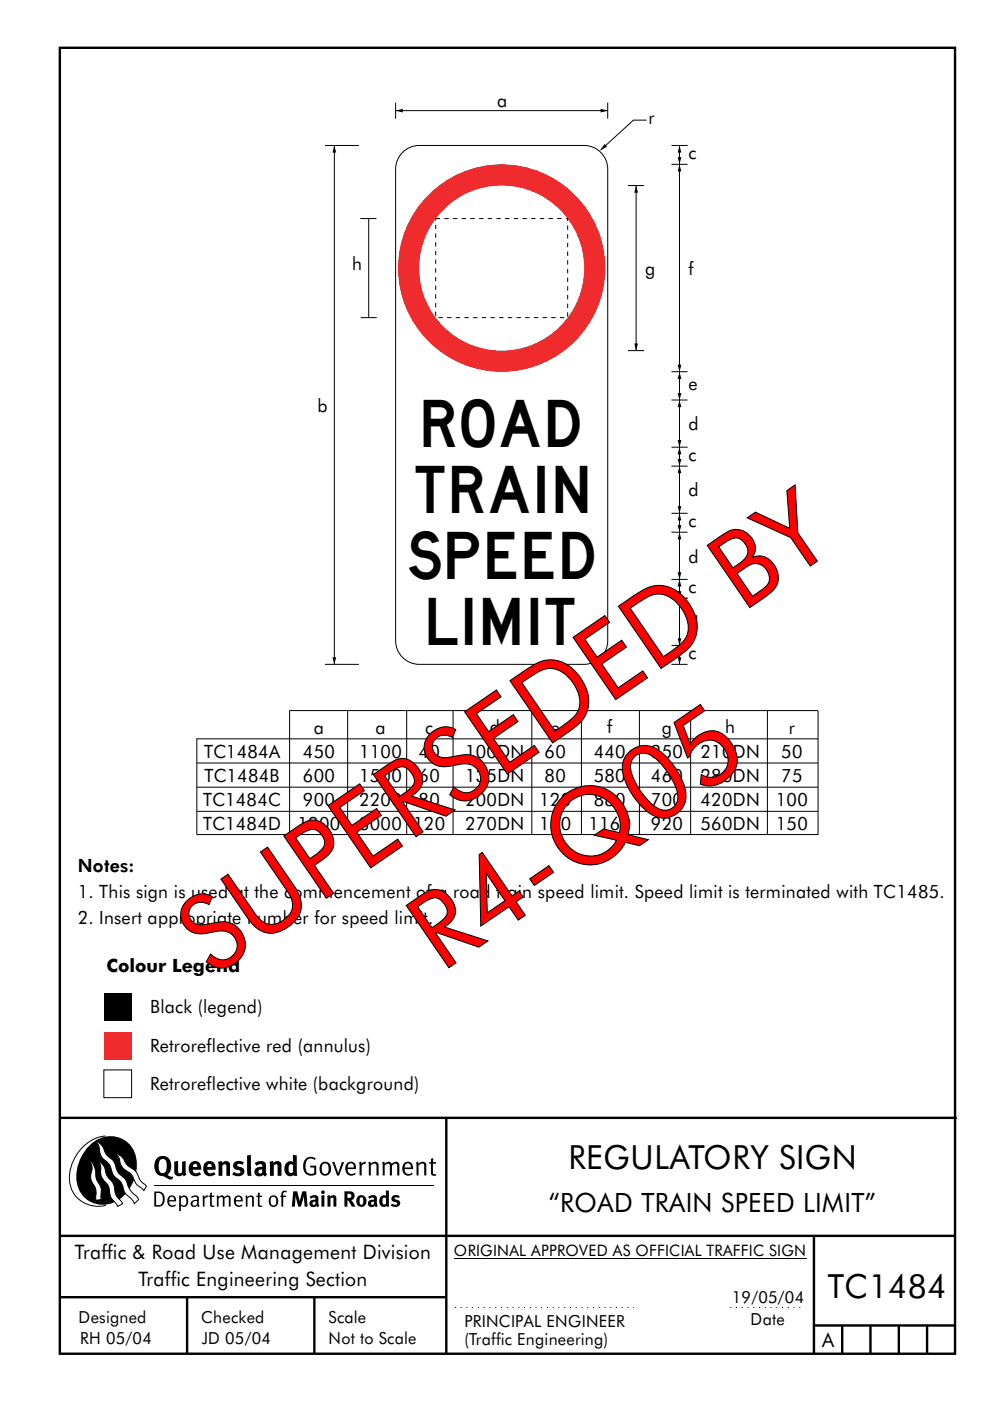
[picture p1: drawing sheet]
<svg xmlns="http://www.w3.org/2000/svg" width="210mm" height="297mm" viewBox="0 0 210 297" stroke-linecap="round" stroke-linejoin="round" font-family="sans-serif">
<g fill="none" stroke="#000" stroke-width=".51">
<path d="M12.7 10.1h189.9v276.9h-189.9zM12.7 237h190.3M94.7 236.9v50.1M12.7 262h190M12.7 275h82M39.7 275v12M66.7 275v12M172.7 262v25M172.7 281h30M178.7 281v6M184.7 281v6M190.7 281v6"/>
<path d="M196.7 281v6"/>
</g>
<path d="M22.4 240.9a9 9 0 0 0-7.4 10.8 6.2 6.2 0 0 0 7.5 3.9M32.7 251.4h59.4M96.3 266.7h74.7" fill="none" stroke="#000" stroke-width=".21"/>
<g fill="#000">
<path d="M19.1 242.7a5.7 5.7 0 0 1 6.5-1.4 5.7 5.7 0 0 1 3.4 5.7 8.6 8.6 0 0 1-6.2 8.4 5.7 5.7 0 0 1-6.5-7.1 9.9 9.9 0 0 1 2.8-5.6z" fill-rule="evenodd"/>
<path d="M37 246.3l.8-.2v2a.46 .46 0 0 0 .2 .7 .46 .46 0 0 0 .6-.3v-2.2l.8-.1v2.3l.2 .6-.6 .3-.2-.3a1.03 1.03 0 0 1-1.2 .2 1.03 1.03 0 0 1-.6-1z" fill-rule="evenodd"/>
<path d="M40.4 246.6a1.64 1.64 0 0 0 0 2.3 1.64 1.64 0 0 0 2.3 .1l-.4-.5a.78 .78 0 0 1-.9 .3 .78 .78 0 0 1-.5-.8h1.8a1.37 1.37 0 0 0-.6-1.6 1.37 1.37 0 0 0-1.7 .2zM41 246.9a.48 .48 0 0 1 .7-.1 .48 .48 0 0 1 .2 .6h-1z" fill-rule="evenodd"/>
<path d="M43.5 246.6a1.65 1.65 0 0 0-.2 2 1.65 1.65 0 0 0 1.9 .7l.5-.3-.3-.5a.78 .78 0 0 1-.9 .3 .78 .78 0 0 1-.5-.8h1.8a1.37 1.37 0 0 0-.6-1.6 1.37 1.37 0 0 0-1.7 .2zM44.1 246.9a.48 .48 0 0 1 .6-.1 .48 .48 0 0 1 .2 .6h-.9z" fill-rule="evenodd"/>
<path d="M46.3 246.4l.7-.3 .1 .4a.95 .95 0 0 1 1-.3 .95 .95 0 0 1 .7 .9v2.2h-.8v-2.3l-.3-.2-.5 .3v2.2h-.8z" fill-rule="evenodd"/>
<path d="M49.7 246.5a1.73 1.73 0 0 1 2-.1l-.2 .6-.6-.2a.42 .42 0 0 0-.6 .3l.2 .2a1.23 1.23 0 0 1 1.4 1 1.47 1.47 0 0 1-2.3 .9l-.3-.1 .3-.6 .7 .3a.47 .47 0 0 0 .7-.3 .87 .87 0 0 0-1-.6l-.4-.2-.1-.4z" fill-rule="evenodd"/>
<path d="M52.4 245l.8-.2 .2 4.5h-.8l-.1-.2z" fill-rule="evenodd"/>
<path d="M54.1 246.6l.3 .6 .3-.2a.62 .62 0 0 1 .9 0v.4a1.21 1.21 0 0 0-1.3 .3 1.21 1.21 0 0 0-.2 1.4 1.19 1.19 0 0 0 1.7 0l.5 .3 .4-.4-.3-.4v-1.3a.96 .96 0 0 0-1.3-1.1zM55 248.1l.6-.1v.6a.43 .43 0 0 1-.6 .1 .43 .43 0 0 1 0-.6z" fill-rule="evenodd"/>
<path d="M57.2 246.4l.7-.3 .1 .4a.95 .95 0 0 1 1-.3 .95 .95 0 0 1 .7 .9v2.2h-.8v-2.3l-.3-.2-.5 .3v2.2h-.8z" fill-rule="evenodd"/>
<path d="M62.2 244.8v1.6a1.29 1.29 0 0 0-1.4 .1 1.29 1.29 0 0 0-.5 1.3 1.24 1.24 0 0 0 .5 1.4 1.24 1.24 0 0 0 1.5-.1l.1 .2h.7l-.1-4.3zM61.5 246.9h.4l.3 .1v1.5l-.3 .2a.48 .48 0 0 1-.6-.5 1.52 1.52 0 0 1 .2-1.3z" fill-rule="evenodd"/>
<path d="M64.9 245.6a1.61 1.61 0 0 1 2.1 .1l-.2 .2a1.17 1.17 0 0 0-1.4-.1 1.17 1.17 0 0 0-.6 1.2 1.42 1.42 0 0 0 1.2 1.9l.7-.2v-1.2h-.8l-.1-.4h1.3v1.9a1.82 1.82 0 0 1-2.2-.1 1.82 1.82 0 0 1-.6-2.1l.2-.7z" fill-rule="evenodd"/>
<path d="M68.2 246.6a1.77 1.77 0 0 0 .4 2.6 1.39 1.39 0 0 0 1.4-.5 1.39 1.39 0 0 0 .2-1.5 1.19 1.19 0 0 0-2-.6zM68.5 246.8a.83 .83 0 0 1 1 .1 .83 .83 0 0 1 .2 1 .75 .75 0 0 1-.6 1 .75 .75 0 0 1-.8-.8v-.9z" fill-rule="evenodd"/>
<path d="M70.5 246.4l.4-.1 .8 2.4 .8-2.3h.5l-1.1 2.8h-.4z" fill-rule="evenodd"/>
<path d="M73.6 246.7a1.74 1.74 0 0 0 .5 2.5h.9l.5-.3-.2-.3a.89 .89 0 0 1-1.1 .2 .89 .89 0 0 1-.4-.9h1.7a1.15 1.15 0 0 0-.4-1.4 1.15 1.15 0 0 0-1.5 .2zM74 246.9a.67 .67 0 0 1 .8-.1 .67 .67 0 0 1 .3 .7h-1.3z" fill-rule="evenodd"/>
<path d="M76.2 246.4l.4-.1 .1 .5 .5-.4 .5-.1-.2 .5a.61 .61 0 0 0-.8 .6v1.8h-.4z" fill-rule="evenodd"/>
<path d="M78.1 246.4l.5-.1 .1 .5a.89 .89 0 0 1 .9-.5 .89 .89 0 0 1 .7 .8v2.1h-.4v-2.1l-.1-.3-.3-.1-.8 .4v2.1h-.4z" fill-rule="evenodd"/>
<path d="M81.1 246.4l.4-.1 .1 .4a.83 .83 0 0 1 .8-.4 .83 .83 0 0 1 .7 .5 .86 .86 0 0 1 .9-.5 .86 .86 0 0 1 .7 .8v2.1h-.4l-.1-2.3a.5 .5 0 0 0-.8 0l-.2 .2v2.1h-.5v-2.2l-.4-.3-.7 .4v2.1h-.4z" fill-rule="evenodd"/>
<path d="M85.7 246.7a1.74 1.74 0 0 0 .5 2.5h.9l.5-.3-.2-.3a.89 .89 0 0 1-1.1 .2 .89 .89 0 0 1-.4-.9h1.7a1.15 1.15 0 0 0-.5-1.4 1.15 1.15 0 0 0-1.4 .2zM86 246.9a.67 .67 0 0 1 .9-.1 .67 .67 0 0 1 .3 .7h-1.3z" fill-rule="evenodd"/>
<path d="M88.3 246.4l.4-.1 .1 .5a.89 .89 0 0 1 .9-.5 .89 .89 0 0 1 .7 .8v2.1h-.4v-2.1l-.1-.3-.3-.1-.8 .4v2.1h-.4z" fill-rule="evenodd"/>
<path d="M91.5 245.7l.4-.2v.9h.7l-.2 .3h-.5v2.1l.1 .1h.5l.1 .3a.71 .71 0 0 1-1.2-.5v-2h-.3v-.3h.3z" fill-rule="evenodd"/>
</g>
<path d="M24.4 244.6a3.1 3.1 0 0 1 2.3 2.1l.8 .8a3.2 3.2 0 0 1 2 2.3l.4 .7 1.2 1-.6 .9-.2-.3a3.5 3.5 0 0 1-1.9-2 3.8 3.8 0 0 0-2.1-2.2 3.5 3.5 0 0 1-1-2.3zM20.4 242a3.4 3.4 0 0 1 1.9 2.4l.7 .9a3.3 3.3 0 0 1 1.7 2.5 4.4 4.4 0 0 0 1.7 2l.3 .3a6.1 6.1 0 0 0 2.5 3.7l.2 .5-.9 .9a6.1 6.1 0 0 0-1.9-2.2l-.4-.7a3.6 3.6 0 0 0-1.9-2.8l-.6-1.1a3.6 3.6 0 0 0-1.9-2.8 3.7 3.7 0 0 1-.8-2.4zM21 246.2a3.4 3.4 0 0 1 1.5 2.7l.6 .9a3.8 3.8 0 0 1 1.4 3.1l.3 .8 1.2 1.5-1 .6-.5-.8a3.2 3.2 0 0 1-1.3-2.8 4.3 4.3 0 0 0-1.4-2.2 4.7 4.7 0 0 1-.5-2.9zM19.2 246.1a5.1 5.1 0 0 1 1.2 3.7l.3 .7a3.1 3.1 0 0 1 .7 3l.1 .8-1.1 .2-.1-.8a3.5 3.5 0 0 0-.9-3.2 3.6 3.6 0 0 1 .1-2.6z" fill-rule="evenodd" fill="#fff" stroke="#000" stroke-width=".21"/>
<g fill="#000">
<path d="M33.1 252.9v2.6a1.12 1.12 0 0 0 1.2-.3 1.12 1.12 0 0 0 .2-1.1l-.1-.6-.3-.4zM32.7 252.6h1.1a1.67 1.67 0 0 1 1.2 1.7 1.67 1.67 0 0 1-1.3 1.5h-1zM36.1 253.9l-.2 .6h1.1a.55 .55 0 0 0-.3-.7 .55 .55 0 0 0-.6 .1zM35.8 253.8a.95 .95 0 0 1 1.2-.2 .95 .95 0 0 1 .4 1.1h-1.5a.72 .72 0 0 0 .4 .8 .72 .72 0 0 0 .9-.1l.1 .2a1.15 1.15 0 0 1-1.5 0 1.15 1.15 0 0 1-.2-1.5zM38.4 254.1v1.2a.7 .7 0 0 0 .9 .1 .7 .7 0 0 0 .2-.9 .61 .61 0 0 0-.4-.7 .61 .61 0 0 0-.7 .3zM38 253.5l.3-.1 .1 .4a.95 .95 0 0 1 1.2-.1 .95 .95 0 0 1 .3 1.1 .92 .92 0 0 1-.5 1 .92 .92 0 0 1-1-.2v1.1l-.4 .1zM40.9 254.9a.5 .5 0 0 0 .2 .7 .5 .5 0 0 0 .7-.3v-.7zM40.5 253.8a1 1 0 0 1 1.7 .2v1.4l.2 .3-.2 .2-.3-.3a.78 .78 0 0 1-1.4-.1 .78 .78 0 0 1 .8-1.1h.5a.58 .58 0 0 0-.3-.7 .58 .58 0 0 0-.7 .3zM43 253.5l.3-.1 .1 .4 .3-.3h.5l-.2 .3a.52 .52 0 0 0-.6 .6v1.4h-.4zM44.6 252.9l.4-.1-.1 .7h.6l-.1 .3h-.5v1.5a.35 .35 0 0 0 .6 .3v.2a.57 .57 0 0 1-.6 .1 .57 .57 0 0 1-.3-.5v-1.6h-.3v-.3h.3zM45.9 253.5l.4-.1 .1 .4 .2-.2a.64 .64 0 0 1 1 .2 .7 .7 0 0 1 .8-.4 .7 .7 0 0 1 .5 .7v1.7h-.4v-1.7l-.2-.3-.7 .3v1.7h-.3v-1.6a.38 .38 0 0 0-.3-.5 .38 .38 0 0 0-.5 .3l-.1 .1v1.7h-.4zM50.2 253.9l-.2 .6h1.1a.55 .55 0 0 0-.2-.7 .55 .55 0 0 0-.7 .1zM49.9 253.8a.95 .95 0 0 1 1.2-.2 .95 .95 0 0 1 .4 1.1h-1.5a.72 .72 0 0 0 .4 .8 .72 .72 0 0 0 .9-.1l.1 .2a1.15 1.15 0 0 1-1.5 0 1.15 1.15 0 0 1-.2-1.5zM52.1 253.5l.3-.1 .1 .4a.72 .72 0 0 1 .8-.4 .72 .72 0 0 1 .6 .7v1.7h-.4v-1.5a.45 .45 0 0 0-.3-.6 .45 .45 0 0 0-.5 .3l-.2 .1v1.7h-.3zM54.7 252.9l.4-.1v.7h.6l-.1 .3h-.5v1.5a.35 .35 0 0 0 .5 .3v.2a.57 .57 0 0 1-.6 .1 .57 .57 0 0 1-.3-.5v-1.6h-.3v-.3h.3zM57.6 253.9l-.2 .7a.65 .65 0 0 0 .3 .9 .65 .65 0 0 0 .8-.3l.1-.1a.93 .93 0 0 0-.7-1.4zM57.3 253.8a1.12 1.12 0 0 1 1.4 0 1.12 1.12 0 0 1 .2 1.4 1.01 1.01 0 0 1-1.2 .7 1.01 1.01 0 0 1-.7-1.2zM59.9 252.6l.5-.2 .5 .2-.2 .2-.3-.1-.3 .2v.6h.6l-.1 .3h-.5v2h-.4v-2h-.2v-.3h.2zM62.2 252.6l-.3 3.2h.7l.1-2.2 .6 2.2h.5l.7-2.2 .1 2.2h.7l-.3-3.2h-.9l-.5 2.1-.5-2.1zM65.7 253.7l.3 .5a.51 .51 0 0 1 .5-.3 .51 .51 0 0 1 .4 .4v.1a.88 .88 0 0 0-1.1 .3 .88 .88 0 0 0 .2 1.1 .9 .9 0 0 0 1.1-.1l.3 .3 .4-.4-.3-.3v-1.1a.87 .87 0 0 0-.4-.8 .87 .87 0 0 0-1 .1zM66.4 254.9l.5-.1v.5l-.1 .1h-.3l-.2-.1zM68.2 253.5v2.3h.6v-2.4zM68.1 252.8a.4 .4 0 0 0 .8 0 .4 .4 0 0 0-.8 0zM69.4 253.5l.1 2.3h.6v-1.7a.33 .33 0 0 1 .4-.2 .33 .33 0 0 1 .2 .4v1.5h.7v-1.7a.75 .75 0 0 0-.6-.7 .75 .75 0 0 0-.8 .3v-.3zM73.1 252.6v3.2h.6v-1.3l.3 .2 .7 1.1h.7l-.9-1.4a.94 .94 0 0 0 .7-1 .94 .94 0 0 0-.9-.8zM73.7 253.1a.51 .51 0 0 1 .7 .1 .51 .51 0 0 1-.1 .8h-.6zM75.9 253.7a1.19 1.19 0 0 0-.1 1.8 1.19 1.19 0 0 0 1.7-.1 1.19 1.19 0 0 0 0-1.6 1.19 1.19 0 0 0-1.6-.1zM76.5 253.9h.2a.99 .99 0 0 1 0 1.5 1.06 1.06 0 0 1-.2-1.5zM78.1 253.7l.3 .5a.51 .51 0 0 1 .5-.3 .51 .51 0 0 1 .4 .4v.1a.88 .88 0 0 0-1.1 .3 .88 .88 0 0 0 .2 1.1 .9 .9 0 0 0 1.1-.1l.3 .3 .4-.4-.2-.3v-1.1a.87 .87 0 0 0-.5-.8 .87 .87 0 0 0-1 .1zM78.9 254.9l.4-.1v.5l-.1 .1h-.3l-.2-.1zM81.9 252.4v1.2a1.2 1.2 0 0 0-1.4 .5 1.2 1.2 0 0 0 .2 1.5l.5 .3 .8-.2v.1h.6l-.1-3.3zM81.4 254l.5 .1-.1 1.2a.46 .46 0 0 1-.5 0 .46 .46 0 0 1-.2-.6zM83.3 253.6a.79 .79 0 0 0-.2 1 .79 .79 0 0 0 1 .3 .33 .33 0 0 1 0 .5 .33 .33 0 0 1-.5 0l-.5-.2-.2 .4a1.15 1.15 0 0 0 1.2 .3 1.15 1.15 0 0 0 .8-1 1.49 1.49 0 0 0-1.2-.7 .4 .4 0 0 1 .3-.4 .4 .4 0 0 1 .4 .1l.2 .1 .2-.4a1.47 1.47 0 0 0-1.5 0z" fill-rule="evenodd"/>
<path d="M33.4 245.5a2.51 2.51 0 0 0 .4 3.7l.8 .2a2.78 2.78 0 0 0 2 .6l.2-.5h-.6l-.7-.4a2.56 2.56 0 0 0 0-3.8 1.83 1.83 0 0 0-2.1 .2zM34 245.9a.87 .87 0 0 1 1 0 .87 .87 0 0 1 .4 .9v.4a1.17 1.17 0 0 1-.9 1.5h-.3a2.38 2.38 0 0 1-.2-2.8z" fill-rule="evenodd"/>
</g>
<path d="M96.5 277.2h38M154.9 277.2h15.8" fill="none" stroke="#000" stroke-width=".21" stroke-dasharray=".2 1" stroke-linecap="butt"/>
<path d="M22 226.8h5.9v5.9h-5.9z" fill-rule="evenodd" fill="#fff" stroke="#000" stroke-width=".21"/>
<path d="M22 210.6h5.9v5.9h-5.9z" fill="#000"/>
<path d="M22 218.9h5.9v5.8h-5.9z" fill="#f02b2e"/>
<g fill="none" stroke="#000" stroke-width=".21">
<path d="M41.8 156.6v20.3h131.8M41.8 156.7h131.8M61.4 150.7h112.2M61.4 150.7v26.3M73.8 150.7v26.3M86.3 150.7v26.3M96.1 150.7v26.3M112.8 150.7v26.3M123.4 150.7v26.3M135.7 150.7v26.3M146.5 150.7v26.3M162.8 150.7v26.3"/>
<path d="M173.6 150.7v26.3M41.8 172h131.8M41.8 166.9h131.8M41.8 161.8h131.8"/>
</g>
<circle cx="106.4" cy="56.9" r="22" fill="#f02b2e"/>
<path d="M83.9 23.5h45M85.1 32.6a5 5 0 0 1 3.8-1.8h35a5 5 0 0 1 5 5v100.1a5 5 0 0 1-5 5h-35a5 5 0 0 1-5-5v-100.1a5 5 0 0 1 1.2-3.2zM128.9 21.8v3.4M137.2 25.5h-2.8l-7 6.3M142.5 126.8h3.4M142.5 136.8h3.4M144.2 126.8v14.1" fill="none" stroke="#000" stroke-width=".21"/>
<g fill="#000">
<path d="M83.9 23.5l1.6-.4v.7z" fill-rule="evenodd"/>
<path d="M127.4 23.1l1.5 .4-1.5 .3 1.5-.3-1.5 .3z" fill-rule="evenodd"/>
<path d="M128.3 30.5l.5 .6-1.4 .7z" fill-rule="evenodd"/>
<path d="M144.2 126.8l.4 1.6h-.8l.4-1.6 .4 1.6z" fill-rule="evenodd"/>
<path d="M143.8 135.3h.8l-.4 1.5 .4-1.5-.4 1.5z" fill-rule="evenodd"/>
<path d="M144.2 136.8l.4 1.6h-.8l.4-1.6 .4 1.6z" fill-rule="evenodd"/>
<path d="M143.8 139.3h.8l-.4 1.6 .4-1.6-.4 1.6z" fill-rule="evenodd"/>
</g>
<circle cx="106.4" cy="56.8" r="17.5" fill="#fff"/>
<path d="M92.4 46.3h28v21h-28z" fill="none" stroke="#000" stroke-width=".21" stroke-dasharray=".9 .9" stroke-linecap="butt"/>
<g fill="none" stroke="#000" stroke-width=".21">
<path d="M68.9 30.8h7.2M70.9 30.8v110.1M83.9 21.8v3.4M133.3 39.3h3.4M135 39.3v35M142.5 34.8h3.4M142.5 30.8h3.4M144.2 30.8v96.1M76.4 46.3h3.5M78.2 46.3v21M76.5 67.3h3.4M133.3 74.3h3.4"/>
<path d="M142.5 78.8h3.4M142.5 98.8h3.4M142.5 84.8h3.4M142.5 94.8h3.4M142.5 112.8h3.4M142.5 108.8h3.4M142.5 126.9h3.4M142.5 122.8h3.4M68.9 140.9h7.2M142.5 140.9h3.4"/>
</g>
<g fill="#000">
<path d="M70.9 30.8l.4 1.6h-.8l.4-1.6 .4 1.6z" fill-rule="evenodd"/>
<path d="M144.2 30.8l.4 1.6h-.8l.4-1.6 .4 1.6z" fill-rule="evenodd"/>
<path d="M143.8 33.3h.8l-.4 1.5 .4-1.5-.4 1.5z" fill-rule="evenodd"/>
<path d="M144.2 34.8l.4 1.6h-.8l.4-1.6 .4 1.6z" fill-rule="evenodd"/>
<path d="M135 39.3l.4 1.6h-.8l.4-1.6 .4 1.6z" fill-rule="evenodd"/>
<path d="M134.6 72.8h.8l-.4 1.5 .4-1.5-.4 1.5z" fill-rule="evenodd"/>
<path d="M143.8 77.3h.8l-.4 1.5 .4-1.5-.4 1.5z" fill-rule="evenodd"/>
<path d="M144.2 94.8l.4 1.5h-.8l.4-1.5 .4 1.5z" fill-rule="evenodd"/>
<path d="M143.8 97.3h.8l-.4 1.5 .4-1.5-.4 1.5z" fill-rule="evenodd"/>
<path d="M144.2 84.8l.4 1.5h-.8l.4-1.5 .4 1.5z" fill-rule="evenodd"/>
<path d="M143.8 93.3h.8l-.4 1.5 .4-1.5-.4 1.5z" fill-rule="evenodd"/>
<path d="M144.2 78.8l.4 1.6h-.8l.4-1.6 .4 1.6z" fill-rule="evenodd"/>
<path d="M143.8 83.3h.8l-.4 1.5 .4-1.5-.4 1.5z" fill-rule="evenodd"/>
<path d="M144.2 112.8l.4 1.6h-.8l.4-1.6 .4 1.6z" fill-rule="evenodd"/>
<path d="M144.2 108.8l.4 1.5h-.8l.4-1.5 .4 1.5z" fill-rule="evenodd"/>
<path d="M143.8 111.3h.8l-.4 1.5 .4-1.5-.4 1.5z" fill-rule="evenodd"/>
<path d="M144.2 98.8l.4 1.5h-.8l.4-1.5 .4 1.5z" fill-rule="evenodd"/>
<path d="M143.8 107.3h.8l-.4 1.5 .4-1.5-.4 1.5z" fill-rule="evenodd"/>
<path d="M70.5 139.3h.8l-.4 1.6 .4-1.6-.4 1.6z" fill-rule="evenodd"/>
<path d="M144.2 122.8l.4 1.6h-.8l.4-1.6 .4 1.6z" fill-rule="evenodd"/>
<path d="M143.8 125.3h.8l-.4 1.6 .4-1.6-.4 1.6z" fill-rule="evenodd"/>
<path d="M143.8 121.3h.8l-.4 1.5 .4-1.5-.4 1.5z" fill-rule="evenodd"/>
</g>
<g font-size="22.4">
<text x="44.9" y="207.1" transform="rotate(-34 44.9 207.1)">SUPERSEDED BY</text>
<text x="93.7" y="206.2" transform="rotate(-34 93.7 206.2)">R4-Q05</text>
</g>
<g font-size="10">
<text x="89.9" y="94.8">ROAD</text>
<text x="88.2" y="108.8">TRAIN</text>
<text x="86.8" y="122.8">SPEED</text>
<text x="91" y="136.8">LIMIT</text>
</g>
<g font-size="7.1">
<text x="120.6" y="247.9">REGULATORY SIGN</text>
<text x="175.6" y="275.3">TC1484</text>
</g>
<text font-size="5.6" x="116.4" y="256.9">“ROAD TRAIN SPEED LIMIT”</text>
<g font-size="4.2">
<text x="15.9" y="267">Traffic &amp; Road Use Management Division</text>
<text x="29.4" y="272.6">Traffic Engineering Section</text>
<text x="174.4" y="285.6">A</text>
</g>
<g font-size="3.9">
<text x="105.5" y="22.6">a</text>
<text x="137.6" y="26.4">r</text>
<text x="146.1" y="33.7">c</text>
<text x="74.7" y="57.3">h</text>
<text x="136.9" y="58.3">g</text>
<text x="146.1" y="58.3">f</text>
<text x="146.1" y="82.7">e</text>
<text x="67.4" y="87.3">b</text>
<text x="146.1" y="91.2">d</text>
<text x="146.1" y="97.7">c</text>
<text x="146.1" y="105.3">d</text>
<text x="146.1" y="111.7">c</text>
<text x="146.1" y="119.3">d</text>
<text x="146.1" y="125.7">c</text>
<text x="146.1" y="133.3">d</text>
<text x="146.1" y="139.7">c</text>
<text x="66.6" y="155.5">a</text>
<text x="79.6" y="155.5">a</text>
<text x="90.2" y="155.5">c</text>
<text x="103.9" y="155.5">d</text>
<text x="116.8" y="155.5">e</text>
<text x="128.8" y="155.5">f</text>
<text x="140.4" y="155.5">g</text>
<text x="153.9" y="155.5">h</text>
<text x="167.4" y="155.5">r</text>
<text x="43.3" y="160.7">TC1484A</text>
<text x="64.3" y="160.7">450</text>
<text x="76.2" y="160.7">1100</text>
<text x="88.8" y="160.7">40</text>
<text x="98.7" y="160.6">100DN</text>
<text x="115.5" y="160.7">60</text>
<text x="126" y="160.6">440</text>
<text x="138.1" y="160.7">350</text>
<text x="148.6" y="160.6">210DN</text>
<text x="165.8" y="160.7">50</text>
<text x="43.4" y="165.8">TC1484B</text>
<text x="64.3" y="165.8">600</text>
<text x="76.2" y="165.8">1500</text>
<text x="88.8" y="165.8">60</text>
<text x="98.7" y="165.7">135DN</text>
<text x="115.5" y="165.8">80</text>
<text x="126" y="165.7">580</text>
<text x="138.1" y="165.8">460</text>
<text x="148.6" y="165.7">280DN</text>
<text x="165.8" y="165.8">75</text>
<text x="43.1" y="171">TC1484C</text>
<text x="64.3" y="170.9">900</text>
<text x="76.2" y="170.9">2200</text>
<text x="88.8" y="170.9">80</text>
<text x="98.7" y="170.9">200DN</text>
<text x="114.4" y="170.9">120</text>
<text x="126" y="170.9">880</text>
<text x="138.1" y="170.9">700</text>
<text x="148.6" y="170.9">420DN</text>
<text x="164.6" y="170.9">100</text>
<text x="43.1" y="176.1">TC1484D</text>
<text x="63.1" y="176">1200</text>
<text x="76.2" y="176">3000</text>
<text x="87.7" y="176">120</text>
<text x="98.7" y="176">270DN</text>
<text x="114.4" y="176">160</text>
<text x="124.8" y="176">1160</text>
<text x="138.1" y="176">920</text>
<text x="148.6" y="176">560DN</text>
<text x="164.6" y="176">150</text>
<text x="16.5" y="184.8">Notes:</text>
<text x="16.5" y="190.4">1. This sign is used at the commencement of a road train speed limit. Speed limit is terminated with TC1485.</text>
<text x="16.5" y="196">2. Insert appropriate number for speed limit.</text>
<text x="22.6" y="206">Colour Legend</text>
<text x="31.8" y="214.8">Black (legend)</text>
<text x="31.8" y="223">Retroreflective red (annulus)</text>
<text x="31.8" y="231">Retroreflective white (background)</text>
</g>
<g font-size="3.5">
<text x="16.7" y="280.5">Designed</text>
<text x="42.7" y="280.5">Checked</text>
<text x="69.7" y="280.5">Scale</text>
<text x="98.5" y="281.4">PRINCIPAL ENGINEER</text>
<text x="155.3" y="276.3">19/05/04</text>
<text x="159.3" y="281">Date</text>
<text x="17" y="284.9">RH 05/04</text>
<text x="42.8" y="284.9">JD 05/04</text>
<text x="69.7" y="285">Not to Scale</text>
<text x="98.5" y="285.1">(Traffic Engineering)</text>
</g>
<text font-size="3.4" x="96.3" y="266.3">ORIGINAL APPROVED AS OFFICIAL TRAFFIC SIGN</text>
</svg>
